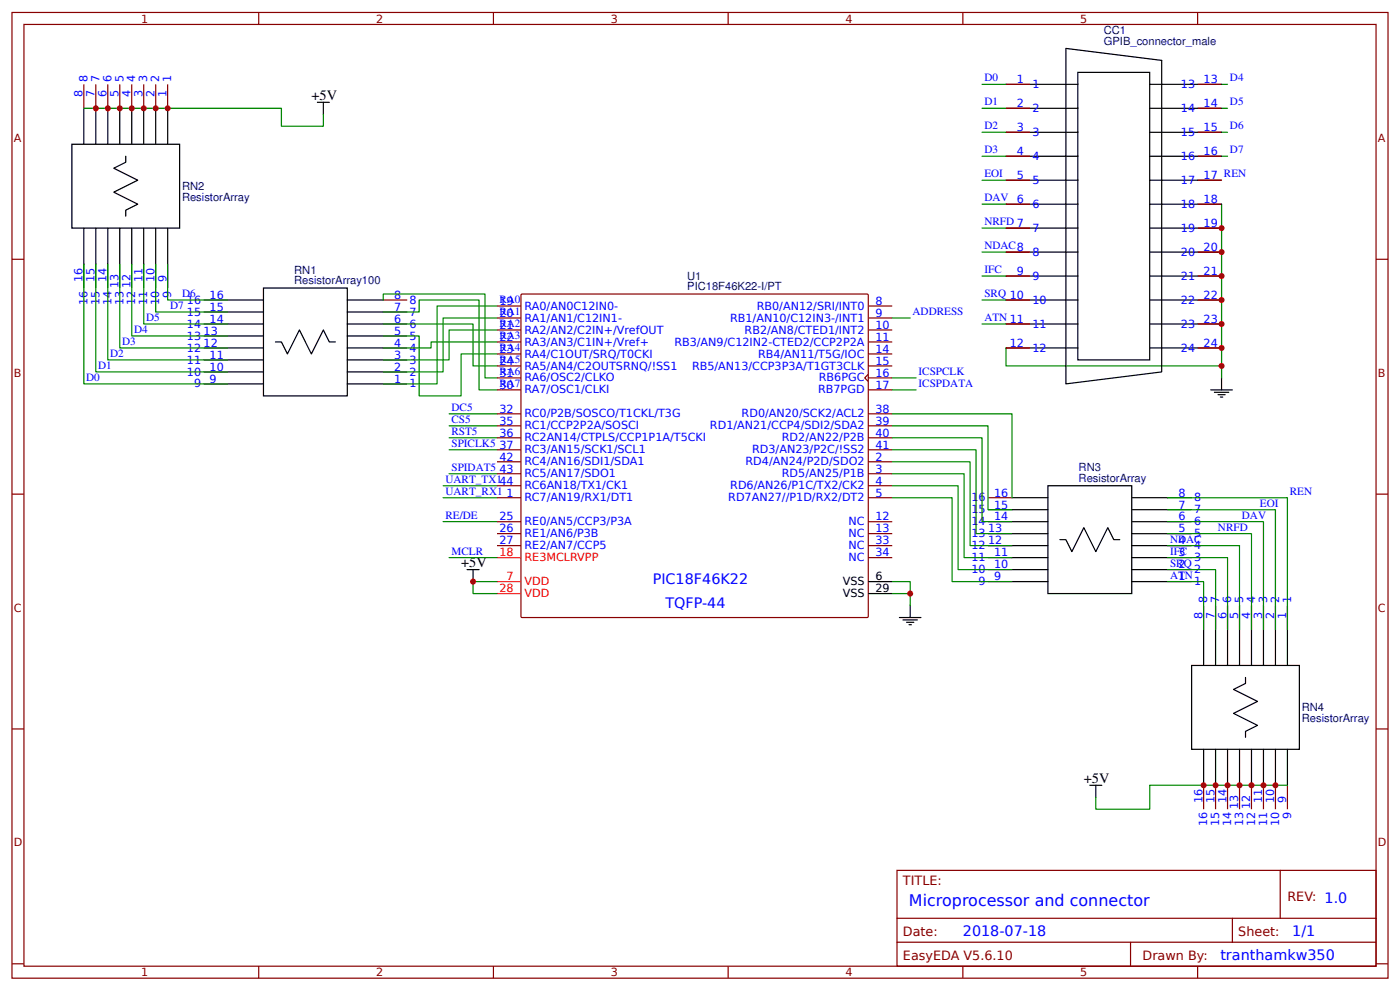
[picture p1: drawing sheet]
<svg xmlns="http://www.w3.org/2000/svg" width="309mm" height="219mm" viewBox="0 0 309 219" stroke-linecap="round" stroke-linejoin="round" font-family="sans-serif">
<g fill="none" stroke="#800" stroke-width=".26">
<path d="M2.6 2.8h304.1v213.2h-304.1zM5.3 5.4h298.7v208h-298.7zM18.5 18.6v5.3M21.2 18.6v5.3M23.8 18.6v5.3M26.5 18.6v5.3M29.1 18.6v5.3M31.7 18.6v5.3M34.4 18.6v5.3M37 18.6v5.3M57.1 2.8v2.6M109 2.8v2.6"/>
<path d="M160.9 2.8v2.6M212.7 2.8v2.6M222.2 18.6h5.3M264.6 2.8v2.6M264.6 18.6h5.3M222.2 23.9h5.3M222.2 29.2h5.3M222.2 34.5h5.3M222.2 39.8h5.3M264.6 23.9h5.3M264.6 29.2h5.3M264.6 34.5h5.3"/>
<path d="M264.6 39.8h5.3M2.6 57.3h2.7M18.5 58.3v5.3M21.2 58.3v5.3M23.8 58.3v5.3M26.5 58.3v5.3M29.1 58.3v5.3M31.7 58.3v5.3M34.4 58.3v5.3M37 58.3v5.3M222.2 45.1h5.3M222.2 50.4h5.3"/>
<path d="M222.2 55.7h5.3M264.6 45.1h5.3M264.6 50.4h5.3M264.6 55.7h5.3M304 57.3h2.7M45 79.5h5.3M45 76.8h5.3M45 74.2h5.3M45 71.5h5.3M45 68.9h5.3M45 66.3h5.3M84.7 79.5h5.3"/>
<path d="M84.7 76.8h5.3M84.7 74.2h5.3M84.7 71.5h5.3M84.7 68.9h5.3M84.7 66.3h5.3M109.8 67.6h5.3M109.8 70.2h5.3M109.8 72.9h5.3M109.8 75.5h5.3M109.8 78.2h5.3M115.1 65.1l.3-.2 76.3 .1 .1 .2v71l-.2 .2-76.4-.1-.1-.2zM191.8 67.6h5.3"/>
<path d="M191.8 70.2h5.3M191.8 72.9h5.3M191.8 75.5h5.3M191.8 78.2h5.3M222.2 76.8h5.3M222.2 71.5h5.3M222.2 66.3h5.3M222.2 61h5.3M264.6 76.8h5.3M264.6 71.5h5.3M264.6 66.3h5.3M264.6 61h5.3"/>
<path d="M45 84.8h5.3M45 82.1h5.3M84.7 84.8h5.3M84.7 82.1h5.3M109.8 80.8h5.3M109.8 83.4h5.3M109.8 86.1h5.3M109.8 91.4h5.3M109.8 94h5.3M109.8 96.7h5.3M109.8 99.3h5.3M191.8 82.7l-.8 .7 .8 .8"/>
<path d="M191.8 80.8h5.3M191.8 83.4h5.3M191.8 86.1h5.3M191.8 91.4h5.3M191.8 94h5.3M191.8 96.7h5.3M191.8 99.3h5.3M2.6 109.1h2.7M109.8 109.9h5.3M109.8 102h5.3M109.8 104.6h5.3M109.8 107.3h5.3"/>
<path d="M109.8 115.2h5.3M109.8 117.8h5.3M191.8 109.9h5.3M191.8 102h5.3M191.8 104.6h5.3M191.8 107.3h5.3M191.8 115.2h5.3M191.8 117.8h5.3M218.3 109.9h5.3M218.3 115.2h5.3M218.3 117.8h5.3M218.3 112.6h5.3"/>
<path d="M258 109.9h5.3M258 115.2h5.3M258 117.8h5.3M258 112.6h5.3M304 109.1h2.7M109.8 120.5h5.3M191.8 120.5h5.3M191.8 123.1h5.3M218.3 120.5h5.3M218.3 123.1h5.3M218.3 128.4h5.3M218.3 125.8h5.3"/>
<path d="M258 120.5h5.3M258 123.1h5.3M258 128.4h5.3M258 125.8h5.3M265.9 133.7v5.3M268.6 133.7v5.3M271.2 133.7v5.3M273.8 133.7v5.3M276.5 133.7v5.3M279.1 133.7v5.3M281.8 133.7v5.3M284.4 133.7v5.3"/>
<path d="M2.6 161h2.7M265.9 173.4v5.3M268.6 173.4v5.3M271.2 173.4v5.3M273.8 173.4v5.3M276.5 173.4v5.3M279.1 173.4v5.3M281.8 173.4v5.3M284.4 173.4v5.3M304 161h2.7M198.2 192.2h105.8v21.2h-105.8zM282.8 192.2v10.6"/>
<path d="M2.6 212.8h2.7M57.1 213.4v2.6M109 213.4v2.6M160.9 213.4v2.6M198.2 202.8h105.8M198.2 208.1h105.8M212.7 213.4v2.6M249.8 208.1v5.3M264.6 213.4v2.6M272.3 202.8v5.3M304 212.8h2.7"/>
</g>
<g fill="none" stroke="#000" stroke-width=".26">
<path d="M222.2 18.6h15.9M235.5 10.7l21.1 2.6v68.8l-21.1 2.7zM238.1 16h15.9v63.5h-15.9zM254 18.6h15.9M15.9 31.9h23.8v18.5h-23.8zM18.5 23.9v8M21.2 23.9v8M23.8 23.9v8M26.5 23.9v8M27.8 34.5v1.3l-2.7 1.3 5.3 2.7-5.3 2.6 5.3 2.7-2.6 1.3v1.3M29.1 23.9v8M31.7 23.9v8"/>
<path d="M34.4 23.9v8M37 23.9v8M70.1 22.6h2.7M71.4 22.6v2.6M222.2 23.9h15.9M222.2 29.2h15.9M222.2 34.5h15.9M222.2 39.8h15.9M254 23.9h15.9M254 29.2h15.9M254 34.5h15.9M254 39.8h15.9"/>
<path d="M18.5 50.4v7.9M21.2 50.4v7.9M23.8 50.4v7.9M26.5 50.4v7.9M29.1 50.4v7.9M31.7 50.4v7.9M34.4 50.4v7.9M37 50.4v7.9M222.2 45.1h15.9M222.2 50.4h15.9M222.2 55.7h15.9M254 45.1h15.9"/>
<path d="M254 50.4h15.9M254 55.7h15.9M50.3 79.5h7.9M50.3 76.8h7.9M50.3 74.2h7.9M50.3 71.5h7.9M50.3 68.9h7.9M50.3 66.3h7.9M58.2 63.6h18.5v23.8h-18.5zM60.9 75.5h1.3l1.3 2.7 2.6-5.3 2.7 5.3 2.6-5.3 1.4 2.6h1.3M76.7 79.5h8M76.7 76.8h8"/>
<path d="M76.7 74.2h8M76.7 71.5h8M76.7 68.9h8M76.7 66.3h8M222.2 76.8h15.9M222.2 71.5h15.9M222.2 66.3h15.9M222.2 61h15.9M254 76.8h15.9M254 71.5h15.9M254 66.3h15.9M254 61h15.9"/>
<path d="M50.3 84.8h7.9M50.3 82.1h7.9M76.7 84.8h8M76.7 82.1h8M267.5 86.1h4.8M268.3 86.6h3.2M269.1 87.2h1.6M269.6 87.7h.5M269.9 83.4v2.7M223.6 117.8h7.9M223.6 115.2h7.9M223.6 112.6h7.9"/>
<path d="M223.6 109.9h7.9M231.5 107.3h18.5v23.8h-18.5zM234.2 119.2h1.3l1.3 2.6 2.6-5.3 2.7 5.3 2.6-5.3 1.4 2.7h1.3M250 117.8h8M250 115.2h8M250 112.6h8M250 109.9h8M103.2 125.8h2.6M104.5 125.8v2.6M191.8 128.4h5.3M191.8 131.1h5.3M198.7 136.4h4.8"/>
<path d="M199.5 136.9h3.2M200.3 137.4h1.6M200.8 138h.5M201.1 133.7v2.7M223.6 128.4h7.9M223.6 125.8h7.9M223.6 123.1h7.9M223.6 120.5h7.9M250 128.4h8M250 125.8h8M250 123.1h8M250 120.5h8"/>
<path d="M265.9 139v7.9M268.6 139v7.9M271.2 139v7.9M273.8 139v7.9M276.5 139v7.9M279.1 139v7.9M281.8 139v7.9M284.4 139v7.9M263.3 146.9h23.8v18.6h-23.8zM275.2 149.6v1.3l-2.7 1.3 5.3 2.7-5.3 2.6 5.3 2.7-2.6 1.3v1.3M240.8 173.4h2.6M242.1 173.4v2.7"/>
<path d="M265.9 165.5v7.9M268.6 165.5v7.9M271.2 165.5v7.9M273.8 165.5v7.9M276.5 165.5v7.9M279.1 165.5v7.9M281.8 165.5v7.9M284.4 165.5v7.9"/>
</g>
<path d="M109.8 128.4h5.3M109.8 123.1h5.3M109.8 131.1h5.3" fill="none" stroke="#f00" stroke-width=".26"/>
<g fill="none" stroke="#080" stroke-width=".26">
<path d="M217 18.6h5.2M269.9 18.6h1.3M18.5 23.9h43.7v4h9.2v-2.7M217 23.9h5.2M217 29.2h5.2M217 34.5h5.2M217 39.8h5.2M269.9 23.9h1.3M269.9 29.2h1.3M269.9 34.5h1.3M18.5 58.3v26.5h31.8M21.2 58.3v23.8h29.1"/>
<path d="M23.8 58.3v21.2h26.5M26.5 58.3v18.5h23.8M29.1 58.3v15.9h21.2M31.7 58.3v13.2h18.6M34.4 58.3v10.6h15.9M37 58.3v8h13.3M217 45.1h5.2M217 50.4h5.2M217 55.7h5.2M269.9 45.1v38.3M84.7 74.2h7.9v13.2h9.3v-9.2h7.9M84.7 71.5h19.8v9.3h5.3"/>
<path d="M84.7 68.9h7.9v-2.6h13.2v19.8h4M84.7 66.3v-1.4h22.5v18.5h2.6M109.8 67.6h-13.2v17.2h-11.9M109.8 70.2h-11.9v11.9h-13.2M109.8 72.9h-10.6v6.6h-14.5M109.8 75.5h-14.6v1.3h-10.5M197.1 70.2h4M217 61h5.2M217 66.3h5.2M217 71.5h5.2M222.2 76.8v4h47.7M99.2 91.4h10.6"/>
<path d="M99.2 94h10.6M99.2 96.7h10.6M99.2 99.3h10.6M197.1 99.3h18.5v18.5h8M197.1 96.7h19.9v18.5h6.6M197.1 94h21.2v18.6h5.3M197.1 91.4h26.5v18.5M197.1 83.4h5.3M197.1 86.1h5.3M97.9 107.3h11.9M97.9 109.9h11.9M97.9 115.2h11.9"/>
<path d="M99.2 104.6h10.6M197.1 109.9h13.2v18.5h13.3M197.1 107.3h14.6v18.5h11.9M197.1 104.6h15.9v18.5h10.6M197.1 102h17.2v18.5h9.3M258 117.8h18.5v21.2M258 115.2h21.1v23.8M258 112.6h23.8v26.4M258 109.9h26.4v29.1M99.2 123.1h10.6M109.8 128.4h-5.3v2.7h5.3M197.1 131.1h4v2.6"/>
<path d="M197.1 128.4h4v2.7M258 128.4h7.9v10.6M258 125.8h10.6v13.2M258 123.1h13.2v15.9M258 120.5h15.8v18.5M284.4 173.4h-30.4v5.3h-11.9v-2.6"/>
</g>
<g fill="#c00">
<circle cx="269.9" cy="50.4" r=".66"/>
<circle cx="269.9" cy="55.7" r=".66"/>
<circle cx="269.9" cy="61" r=".66"/>
<circle cx="269.9" cy="66.3" r=".66"/>
<circle cx="269.9" cy="71.5" r=".66"/>
<circle cx="269.9" cy="76.8" r=".66"/>
<circle cx="37" cy="23.9" r=".66"/>
<circle cx="34.4" cy="23.9" r=".66"/>
<circle cx="31.8" cy="23.9" r=".66"/>
<circle cx="29.1" cy="23.9" r=".66"/>
<circle cx="26.5" cy="23.9" r=".66"/>
<circle cx="23.8" cy="23.9" r=".66"/>
<circle cx="21.2" cy="23.9" r=".66"/>
<circle cx="104.5" cy="128.4" r=".66"/>
<circle cx="201.1" cy="131.1" r=".66"/>
<circle cx="269.9" cy="80.8" r=".66"/>
<circle cx="281.8" cy="173.4" r=".66"/>
<circle cx="279.1" cy="173.4" r=".66"/>
<circle cx="276.5" cy="173.4" r=".66"/>
<circle cx="273.8" cy="173.4" r=".66"/>
<circle cx="271.2" cy="173.4" r=".66"/>
<circle cx="268.6" cy="173.4" r=".66"/>
<circle cx="265.9" cy="173.4" r=".66"/>
</g>
<text font-size="3.5" fill="#00f" x="200.8" y="200.1">Microprocessor and connector</text>
<g font-size="3.2">
<text x="68.8" y="22.1">+5V</text>
<text x="101.9" y="125.3">+5V</text>
<text x="239.4" y="172.9">+5V</text>
</g>
<g font-size="3.2" fill="#00f">
<text x="144.2" y="129">PIC18F46K22</text>
<text x="147" y="134.3">TQFP-44</text>
<text x="212.7" y="206.7">2018-07-18</text>
<text x="285.5" y="206.7">1/1</text>
<text x="269.6" y="212">tranthamkw350</text>
</g>
<g font-size="2.8" fill="#800">
<text x="199.5" y="195.4">TITLE:</text>
<text x="284.4" y="199.1">REV: 1.0</text>
<text x="199.5" y="206.7">Date:</text>
<text x="273.6" y="206.7">Sheet:</text>
<text x="199.5" y="212">EasyEDA V5.6.10</text>
<text x="252.4" y="212">Drawn By:</text>
</g>
<g font-size="2.5" fill="#800">
<text x="31.2" y="5">1</text>
<text x="83.1" y="5">2</text>
<text x="134.9" y="5">3</text>
<text x="186.8" y="5">4</text>
<text x="238.7" y="5">5</text>
<text x="3" y="31.3">A</text>
<text x="304.4" y="31.3">A</text>
<text x="3" y="83.2">B</text>
<text x="304.4" y="83.2">B</text>
<text x="3" y="135">C</text>
<text x="304.4" y="135">C</text>
<text x="3" y="186.9">D</text>
<text x="304.4" y="186.9">D</text>
<text x="31.2" y="215.6">1</text>
<text x="83.1" y="215.6">2</text>
<text x="134.9" y="215.6">3</text>
<text x="186.8" y="215.6">4</text>
<text x="238.7" y="215.6">5</text>
</g>
<g font-size="2.5" fill="#000080">
<text x="243.8" y="9.9">GPIB_connector_male</text>
<text x="243.8" y="7.5">CC1</text>
<text x="40.2" y="41.9">RN2</text>
<text x="40.2" y="44.3">ResistorArray</text>
<text x="65" y="62.8">ResistorArray100</text>
<text x="65" y="60.4">RN1</text>
<text x="151.8" y="64.1">PIC18F46K22-I/PT</text>
<text x="151.8" y="61.8">U1</text>
<text x="238.3" y="106.5">ResistorArray</text>
<text x="238.3" y="104.1">RN3</text>
<text x="287.6" y="159.4">ResistorArray</text>
<text x="287.6" y="157">RN4</text>
</g>
<g font-size="2.5" fill="#00f">
<text x="217.5" y="18">D0</text>
<text x="271.7" y="18">D4</text>
<text x="18.3" y="21.5" transform="rotate(-90 18.3 21.5)">8</text>
<text x="19.3" y="18.1" transform="rotate(-90 19.3 18.1)">8</text>
<text x="20.9" y="21.5" transform="rotate(-90 20.9 21.5)">7</text>
<text x="22" y="18.1" transform="rotate(-90 22 18.1)">7</text>
<text x="23.5" y="21.5" transform="rotate(-90 23.5 21.5)">6</text>
<text x="24.6" y="18.1" transform="rotate(-90 24.6 18.1)">6</text>
<text x="26.2" y="21.5" transform="rotate(-90 26.2 21.5)">5</text>
<text x="27.3" y="18.1" transform="rotate(-90 27.3 18.1)">5</text>
<text x="28.8" y="21.5" transform="rotate(-90 28.8 21.5)">4</text>
<text x="29.9" y="18.1" transform="rotate(-90 29.9 18.1)">4</text>
<text x="31.5" y="21.5" transform="rotate(-90 31.5 21.5)">3</text>
<text x="32.5" y="18.1" transform="rotate(-90 32.5 18.1)">3</text>
<text x="34.1" y="21.5" transform="rotate(-90 34.1 21.5)">2</text>
<text x="35.2" y="18.1" transform="rotate(-90 35.2 18.1)">2</text>
<text x="36.8" y="21.5" transform="rotate(-90 36.8 21.5)">1</text>
<text x="37.8" y="18.1" transform="rotate(-90 37.8 18.1)">1</text>
<text x="217.5" y="23.3">D1</text>
<text x="224.6" y="18.4">1</text>
<text x="224.6" y="23.7">2</text>
<text x="228.1" y="19.4">1</text>
<text x="260.9" y="19.4">13</text>
<text x="265.9" y="18.4">13</text>
<text x="265.9" y="23.7">14</text>
<text x="271.7" y="23.3">D5</text>
<text x="217.5" y="28.5">D2</text>
<text x="224.6" y="28.9">3</text>
<text x="228.1" y="24.7">2</text>
<text x="260.9" y="24.7">14</text>
<text x="265.9" y="28.9">15</text>
<text x="271.7" y="28.5">D6</text>
<text x="217.5" y="33.8">D3</text>
<text x="224.6" y="34.2">4</text>
<text x="228.1" y="30">3</text>
<text x="228.1" y="35.3">4</text>
<text x="260.9" y="30">15</text>
<text x="260.9" y="35.3">16</text>
<text x="265.9" y="34.2">16</text>
<text x="271.7" y="33.8">D7</text>
<text x="217.5" y="39.1">EOI</text>
<text x="224.6" y="39.5">5</text>
<text x="228.1" y="40.6">5</text>
<text x="260.9" y="40.6">17</text>
<text x="265.9" y="39.5">17 REN</text>
<text x="217.5" y="44.4">DAV</text>
<text x="224.6" y="44.8">6</text>
<text x="228.1" y="45.9">6</text>
<text x="260.9" y="45.9">18</text>
<text x="265.9" y="44.8">18</text>
<text x="217.5" y="49.7">NRFD 7</text>
<text x="228.1" y="51.2">7</text>
<text x="260.9" y="51.2">19</text>
<text x="265.9" y="50.1">19</text>
<text x="217.5" y="55">NDAC8</text>
<text x="228.1" y="56.5">8</text>
<text x="260.9" y="56.5">20</text>
<text x="265.9" y="55.4">20</text>
<text x="18.3" y="62.3" transform="rotate(-90 18.3 62.3)">16</text>
<text x="20.9" y="62.3" transform="rotate(-90 20.9 62.3)">15</text>
<text x="23.5" y="62.3" transform="rotate(-90 23.5 62.3)">14</text>
<text x="26.2" y="63.6" transform="rotate(-90 26.2 63.6)">13</text>
<text x="28.8" y="63.6" transform="rotate(-90 28.8 63.6)">12</text>
<text x="31.5" y="62.3" transform="rotate(-90 31.5 62.3)">11</text>
<text x="34.1" y="62.3" transform="rotate(-90 34.1 62.3)">10</text>
<text x="36.8" y="62.3" transform="rotate(-90 36.8 62.3)">9</text>
<text x="37.8" y="65.7" transform="rotate(-90 37.8 65.7)">9</text>
<text x="40.2" y="65.6">D6</text>
<text x="46.3" y="66">16</text>
<text x="87.1" y="66">8</text>
<text x="217.5" y="60.3">IFC</text>
<text x="217.5" y="65.6">SRQ 10</text>
<text x="224.6" y="60.7">9</text>
<text x="228.1" y="61.8">9</text>
<text x="260.9" y="61.8">21</text>
<text x="265.9" y="60.7">21</text>
<text x="265.9" y="66">22</text>
<text x="19.3" y="67.3" transform="rotate(-90 19.3 67.3)">16</text>
<text x="22" y="67.3" transform="rotate(-90 22 67.3)">15</text>
<text x="24.6" y="67.3" transform="rotate(-90 24.6 67.3)">14</text>
<text x="27.3" y="67.3" transform="rotate(-90 27.3 67.3)">13</text>
<text x="29.9" y="67.3" transform="rotate(-90 29.9 67.3)">12</text>
<text x="32.3" y="70.9">D5</text>
<text x="32.5" y="67.3" transform="rotate(-90 32.5 67.3)">11</text>
<text x="35.2" y="67.3" transform="rotate(-90 35.2 67.3)">10</text>
<text x="37.6" y="68.2">D7</text>
<text x="41.3" y="69.7">15</text>
<text x="41.3" y="67">16</text>
<text x="46.3" y="71.3">14</text>
<text x="46.3" y="68.6">15</text>
<text x="87.1" y="71.3">6</text>
<text x="87.1" y="68.6">7</text>
<text x="90.5" y="69.7">7</text>
<text x="90.5" y="67">8</text>
<text x="110.3" y="66.9">RA0</text>
<text x="110.3" y="69.6">RA1</text>
<text x="110.4" y="67.3">19</text>
<text x="110.4" y="70">20</text>
<text x="115.9" y="68.4">RA0/AN0C12IN0-</text>
<text x="115.9" y="71">RA1/AN1/C12IN1-</text>
<text x="161.3" y="71">RB1/AN10/C12IN3-/INT1</text>
<text x="167.2" y="68.4">RB0/AN12/SRI/INT0</text>
<text x="193.4" y="67.3">8</text>
<text x="193.4" y="70">9</text>
<text x="201.6" y="69.6">ADDRESS</text>
<text x="217.5" y="70.9">ATN 11</text>
<text x="228.1" y="67">10</text>
<text x="260.9" y="67">22</text>
<text x="265.9" y="71.3">23</text>
<text x="27" y="76.2">D3</text>
<text x="29.6" y="73.5">D4</text>
<text x="41.3" y="77.6">12</text>
<text x="41.3" y="75">13</text>
<text x="41.3" y="72.3">14</text>
<text x="45" y="76.6">12</text>
<text x="45" y="73.9">13</text>
<text x="87.1" y="76.6">4</text>
<text x="87.1" y="73.9">5</text>
<text x="90.5" y="77.6">4</text>
<text x="90.5" y="75">5</text>
<text x="90.5" y="72.3">6</text>
<text x="110.3" y="72.2">RA2</text>
<text x="110.3" y="74.9">RA3</text>
<text x="110.3" y="77.5">RA4</text>
<text x="110.4" y="72.6">21</text>
<text x="110.4" y="75.2">22</text>
<text x="110.4" y="77.9">23</text>
<text x="115.9" y="73.7">RA2/AN2/C2IN+/VrefOUT</text>
<text x="115.9" y="76.3">RA3/AN3/C1IN+/Vref+</text>
<text x="149" y="76.3">RB3/AN9/C12IN2-CTED2/CCP2P2A</text>
<text x="164.5" y="73.7">RB2/AN8/CTED1/INT2</text>
<text x="193.4" y="72.6">10</text>
<text x="193.4" y="75.2">11</text>
<text x="193.4" y="77.9">14</text>
<text x="223.1" y="76.6">12</text>
<text x="228.1" y="72.3">11</text>
<text x="228.1" y="77.6">12</text>
<text x="260.9" y="72.3">23</text>
<text x="260.9" y="77.6">24</text>
<text x="265.9" y="76.6">24</text>
<text x="21.7" y="81.5">D1</text>
<text x="24.3" y="78.8">D2</text>
<text x="41.3" y="82.9">10</text>
<text x="41.3" y="80.3">11</text>
<text x="46.3" y="81.9">10</text>
<text x="46.3" y="79.2">11</text>
<text x="87.1" y="81.9">2</text>
<text x="87.1" y="79.2">3</text>
<text x="90.5" y="82.9">2</text>
<text x="90.5" y="80.3">3</text>
<text x="110.3" y="80.1">RA5</text>
<text x="110.3" y="82.8">RA6</text>
<text x="110.4" y="80.5">24</text>
<text x="110.4" y="83.2">31</text>
<text x="115.9" y="79">RA4/C1OUT/SRQ/T0CKI</text>
<text x="115.9" y="81.6">RA5/AN4/C2OUTSRNQ/!SS1</text>
<text x="152.9" y="81.6">RB5/AN13/CCP3P3A/T1GT3CLK</text>
<text x="167.5" y="79">RB4/AN11/T5G/IOC</text>
<text x="193.4" y="80.5">15</text>
<text x="193.4" y="83.2">16</text>
<text x="202.9" y="82.8">ICSPCLK</text>
<text x="19" y="84.1">D0</text>
<text x="42.9" y="85.6">9</text>
<text x="46.3" y="84.5">9</text>
<text x="87.1" y="84.5">1</text>
<text x="90.5" y="85.6">1</text>
<text x="110.3" y="85.4">RA7</text>
<text x="110.4" y="85.8">30</text>
<text x="115.9" y="86.9">RA7/OSC1/CLKI</text>
<text x="115.9" y="84.2">RA6/OSC2/CLKO</text>
<text x="180.7" y="86.9">RB7PGD</text>
<text x="180.9" y="84.2">RB6PGC</text>
<text x="193.4" y="85.8">17</text>
<text x="202.9" y="85.4">ICSPDATA</text>
<text x="99.7" y="90.7">DC5</text>
<text x="99.7" y="93.4">CS5</text>
<text x="110.4" y="91.1">32</text>
<text x="110.4" y="93.8">35</text>
<text x="115.9" y="92.2">RC0/P2B/SOSCO/T1CKL/T3G</text>
<text x="115.9" y="94.8">RC1/CCP2P2A/SOSCI</text>
<text x="156.9" y="94.8">RD1/AN21/CCP4/SDI2/SDA2</text>
<text x="163.9" y="92.2">RD0/AN20/SCK2/ACL2</text>
<text x="193.4" y="91.1">38</text>
<text x="193.4" y="93.8">39</text>
<text x="99.7" y="96">RST5</text>
<text x="99.7" y="98.7">SPICLK5</text>
<text x="110.4" y="96.4">36</text>
<text x="110.4" y="99.1">37</text>
<text x="110.4" y="101.7">42</text>
<text x="115.9" y="97.5">RC2AN14/CTPLS/CCP1P1A/T5CKI</text>
<text x="115.9" y="100.1">RC3/AN15/SCK1/SCL1</text>
<text x="166.2" y="100.1">RD3/AN23/P2C/!SS2</text>
<text x="172.7" y="97.5">RD2/AN22/P2B</text>
<text x="193.4" y="101.7">2</text>
<text x="193.4" y="96.4">40</text>
<text x="193.4" y="99.1">41</text>
<text x="98.4" y="106.6">UART_TX144</text>
<text x="99.7" y="104">SPIDAT5</text>
<text x="110.4" y="104.4">43</text>
<text x="115.9" y="102.8">RC4/AN16/SDI1/SDA1</text>
<text x="115.9" y="105.4">RC5/AN17/SDO1</text>
<text x="164.7" y="102.8">RD4/AN24/P2D/SDO2</text>
<text x="172.7" y="105.4">RD5/AN25/P1B</text>
<text x="193.4" y="104.4">3</text>
<text x="193.4" y="107">4</text>
<text x="98.4" y="109.2">UART_RX1</text>
<text x="111.9" y="109.6">1</text>
<text x="115.9" y="110.7">RC7/AN19/RX1/DT1</text>
<text x="115.9" y="108.1">RC6AN18/TX1/CK1</text>
<text x="160.9" y="110.7">RD7AN27//P1D/RX2/DT2</text>
<text x="161.3" y="108.1">RD6/AN26/P1C/TX2/CK2</text>
<text x="193.4" y="109.6">5</text>
<text x="214.6" y="113.3">15</text>
<text x="214.6" y="110.7">16</text>
<text x="219.6" y="112.3">15</text>
<text x="219.6" y="109.6">16</text>
<text x="260.4" y="112.3">7</text>
<text x="260.4" y="109.6">8</text>
<text x="263.8" y="113.3">7</text>
<text x="263.8" y="110.7">8</text>
<text x="278.3" y="111.9">EOI</text>
<text x="285" y="109.2">REN</text>
<text x="98.4" y="114.5">RE/DE</text>
<text x="110.4" y="114.9">25</text>
<text x="110.4" y="117.6">26</text>
<text x="115.9" y="116">RE0/AN5/CCP3/P3A</text>
<text x="115.9" y="118.6">RE1/AN6/P3B</text>
<text x="187.5" y="116">NC</text>
<text x="187.5" y="118.6">NC</text>
<text x="193.4" y="114.9">12</text>
<text x="193.4" y="117.6">13</text>
<text x="214.6" y="118.6">13</text>
<text x="214.6" y="116">14</text>
<text x="218.3" y="117.6">13</text>
<text x="219.6" y="114.9">14</text>
<text x="258.5" y="119.8">NDAC</text>
<text x="260.4" y="117.6">5</text>
<text x="260.4" y="114.9">6</text>
<text x="263.8" y="118.6">5</text>
<text x="263.8" y="116">6</text>
<text x="269.1" y="117.2">NRFD</text>
<text x="274.4" y="114.5">DAV</text>
<text x="99.7" y="122.5">MCLR</text>
<text x="110.4" y="120.2">27</text>
<text x="115.9" y="121.3">RE2/AN7/CCP5</text>
<text x="187.5" y="121.3">NC</text>
<text x="187.5" y="123.9">NC</text>
<text x="193.4" y="120.2">33</text>
<text x="193.4" y="122.9">34</text>
<text x="214.6" y="123.9">11</text>
<text x="214.6" y="121.3">12</text>
<text x="218.3" y="120.2">12</text>
<text x="219.6" y="125.5">10</text>
<text x="219.6" y="122.9">11</text>
<text x="258.5" y="122.5">IFC</text>
<text x="258.5" y="125.1">SRQ</text>
<text x="260.4" y="125.5">2</text>
<text x="260.4" y="122.9">3</text>
<text x="260.4" y="120.2">4</text>
<text x="263.8" y="123.9">3</text>
<text x="263.8" y="121.3">4</text>
<text x="214.6" y="126.6">10</text>
<text x="216.2" y="129.2">9</text>
<text x="219.6" y="128.2">9</text>
<text x="258.5" y="127.8">ATN</text>
<text x="260.4" y="128.2">1</text>
<text x="263.8" y="129.2">1</text>
<text x="263.8" y="126.6">2</text>
<text x="265.6" y="136.6" transform="rotate(-90 265.6 136.6)">8</text>
<text x="266.7" y="133.2" transform="rotate(-90 266.7 133.2)">8</text>
<text x="268.3" y="136.6" transform="rotate(-90 268.3 136.6)">7</text>
<text x="269.3" y="133.2" transform="rotate(-90 269.3 133.2)">7</text>
<text x="270.9" y="136.6" transform="rotate(-90 270.9 136.6)">6</text>
<text x="272" y="133.2" transform="rotate(-90 272 133.2)">6</text>
<text x="273.6" y="136.6" transform="rotate(-90 273.6 136.6)">5</text>
<text x="274.6" y="133.2" transform="rotate(-90 274.6 133.2)">5</text>
<text x="276.2" y="136.6" transform="rotate(-90 276.2 136.6)">4</text>
<text x="277.3" y="133.2" transform="rotate(-90 277.3 133.2)">4</text>
<text x="278.9" y="136.6" transform="rotate(-90 278.9 136.6)">3</text>
<text x="279.9" y="133.2" transform="rotate(-90 279.9 133.2)">3</text>
<text x="281.5" y="136.6" transform="rotate(-90 281.5 136.6)">2</text>
<text x="282.6" y="133.2" transform="rotate(-90 282.6 133.2)">2</text>
<text x="284.2" y="136.6" transform="rotate(-90 284.2 136.6)">1</text>
<text x="285.2" y="133.2" transform="rotate(-90 285.2 133.2)">1</text>
<text x="265.6" y="177.4" transform="rotate(-90 265.6 177.4)">16</text>
<text x="268.3" y="177.4" transform="rotate(-90 268.3 177.4)">15</text>
<text x="270.9" y="177.4" transform="rotate(-90 270.9 177.4)">14</text>
<text x="273.6" y="178.7" transform="rotate(-90 273.6 178.7)">13</text>
<text x="276.2" y="178.7" transform="rotate(-90 276.2 178.7)">12</text>
<text x="278.9" y="177.4" transform="rotate(-90 278.9 177.4)">11</text>
<text x="281.5" y="177.4" transform="rotate(-90 281.5 177.4)">10</text>
<text x="284.2" y="177.4" transform="rotate(-90 284.2 177.4)">9</text>
<text x="266.7" y="182.4" transform="rotate(-90 266.7 182.4)">16</text>
<text x="269.3" y="182.4" transform="rotate(-90 269.3 182.4)">15</text>
<text x="272" y="182.4" transform="rotate(-90 272 182.4)">14</text>
<text x="274.6" y="182.4" transform="rotate(-90 274.6 182.4)">13</text>
<text x="277.3" y="182.4" transform="rotate(-90 277.3 182.4)">12</text>
<text x="279.9" y="182.4" transform="rotate(-90 279.9 182.4)">11</text>
<text x="282.6" y="182.4" transform="rotate(-90 282.6 182.4)">10</text>
<text x="285.2" y="180.8" transform="rotate(-90 285.2 180.8)">9</text>
</g>
<g font-size="2.5" fill="#f00">
<text x="110.4" y="122.9">18</text>
<text x="115.9" y="123.9">RE3MCLRVPP</text>
<text x="110.4" y="130.8">28</text>
<text x="111.9" y="128.2">7</text>
<text x="115.9" y="129.2">VDD</text>
<text x="115.9" y="131.9">VDD</text>
</g>
<g font-size="2.5">
<text x="186.2" y="129.2">VSS</text>
<text x="186.2" y="131.9">VSS</text>
<text x="193.4" y="128.2">6</text>
<text x="193.4" y="130.8">29</text>
</g>
</svg>
